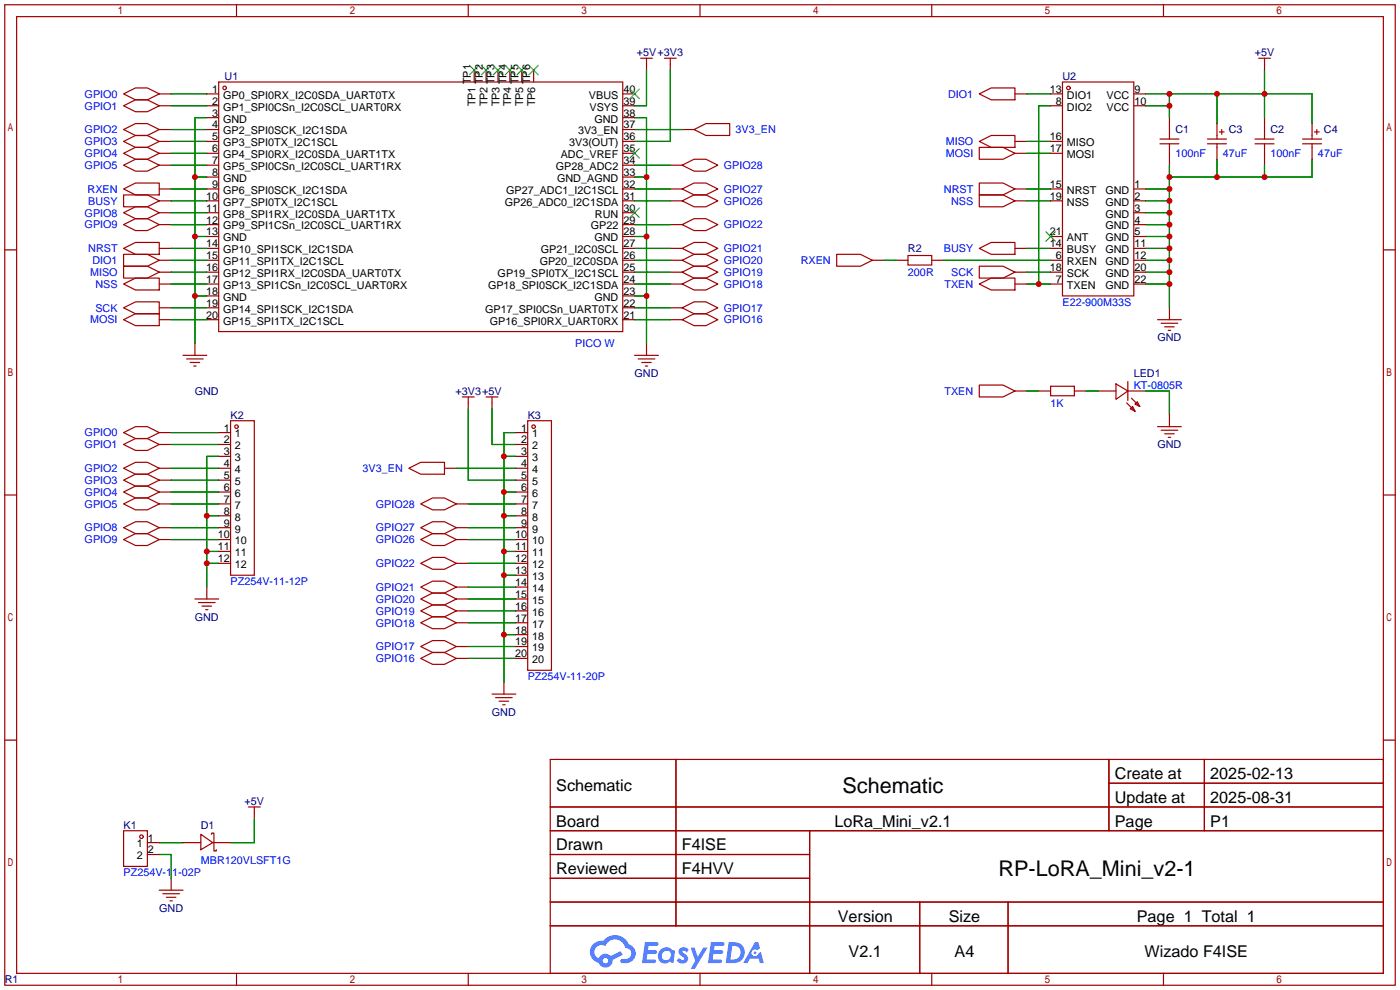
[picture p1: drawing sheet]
<svg xmlns="http://www.w3.org/2000/svg" width="299mm" height="212mm" viewBox="0 0 299 212" stroke-linecap="round" stroke-linejoin="round" font-family="sans-serif">
<g fill="none" stroke="#a10000" stroke-width=".25">
<path d="M1 1h297.2v209.6h-297.2zM3.6 3.6h292.1v204.4h-292.1zM50.5 1v2.6M100.1 1v2.6M149.6 1v2.6M199.1 1v2.6M248.7 1v2.6M1 53.4h2.6M295.7 53.4h2.5M1 105.8h2.6M295.7 105.8h2.5M1 158.2h2.6"/>
<path d="M295.7 158.2h2.5M117.6 162.3h178.1v45.7h-178.1zM117.6 172.5h178.1M117.6 177.5h178.1M144.5 162.3v35.6M173 177.5v30.5M237 162.3v15.2M237 167.4h58.7M257.4 162.3v15.2M117.6 182.6h55.4M117.6 192.8h178.1M117.6 187.7h55.4"/>
<path d="M117.6 197.9h178.1M196.6 192.8v15.2M215.4 192.8v15.2M50.5 208v2.6M100.1 208v2.6M149.6 208v2.6M199.1 208v2.6M248.7 208v2.6"/>
</g>
<g fill="#5487ff">
<path d="M145.3 202.7a1.3 1.3 0 0 1 1.9 .3l-.4 .6a.54 .54 0 0 0-.9-.2l.1 .2a1.34 1.34 0 0 1 .9 1.8 1.47 1.47 0 0 1-2.3-.1l.5-.6 .8 .5a.31 .31 0 0 0 .4-.3 .31 .31 0 0 0-.3-.4 1.12 1.12 0 0 1-.7-1.8z"/>
<path d="M147.6 202.5h.9l.6 2 1.2-2h.9l-2.7 4.6h-.9l1-1.7z"/>
<path d="M137.8 201.4h1.7a1.31 1.31 0 0 1 1.2 .2 .4 .4 0 0 1-.3 .5l-1.8 .1-.1 .9h1.6a.4 .4 0 0 1 .4 .4 .4 .4 0 0 1-.5 .4h-1.6l-.2 1.2h1.4a.46 .46 0 0 1 .5 0 .46 .46 0 0 1 .1 .5l-.4 .2h-2.6z"/>
<path d="M151.9 201.4h1.7a1.32 1.32 0 0 1 1.2 .2 .39 .39 0 0 1-.3 .5l-1.8 .1-.1 .9h1.6a.4 .4 0 0 1 .4 .4 .4 .4 0 0 1-.4 .4h-1.7l-.2 1.2h1.4a.46 .46 0 0 1 .5 0 .46 .46 0 0 1 .1 .5l-.4 .2h-2.6z"/>
<path d="M161.3 201.4h.8l.3 1.3-.6 .4a.75 .75 0 0 0-1.1 .3 .75 .75 0 0 0 .5 1 .75 .75 0 0 0 .9-.7l.5-.2 .6 2.3h-.8l-.3-.9h-1.8l-.5 .9h-1z"/>
<path d="M155.7 201.4l-.6 4.4h1.5a2.27 2.27 0 0 0 2.6-2.2 2.27 2.27 0 0 0-2.7-2.2zM156.5 202.1a1.5 1.5 0 0 1 1.8 1.6 1.5 1.5 0 0 1-1.9 1.4h-.3z"/>
<path d="M141.2 203a1.6 1.6 0 0 0-.3 2.3 1.6 1.6 0 0 0 2.3 .2l.7 .3 .3-2.4-.1-.3-.5-.1a1.58 1.58 0 0 0-2.4 0zM141.8 203.5a.98 .98 0 0 1 1.6 .4 .98 .98 0 0 1-1.1 1.3 .94 .94 0 0 1-.9-.7 .94 .94 0 0 1 .4-1z"/>
<path d="M126.8 201.8a2.37 2.37 0 0 0 1.1 4 1.54 1.54 0 0 0 1.8 1 1.54 1.54 0 0 0 1.2-1.6l2.2-1.1-.5-.8-2 1a1.57 1.57 0 0 0-2.7 .5 1.5 1.5 0 0 1-.7-2.1 1.5 1.5 0 0 1 2.2-.5 2.23 2.23 0 0 1 2.3-1.4 2.23 2.23 0 0 1 2 1.8 1.16 1.16 0 0 1 1.2 1.1 1.16 1.16 0 0 1-1.1 1.2h-.7a.47 .47 0 0 0-.5 .4 .47 .47 0 0 0 .4 .5 2.17 2.17 0 0 0 2.5-.9 2.17 2.17 0 0 0-.3-2.7l-.8-.4a3.2 3.2 0 0 0-5.5-.7l-1.1 .1zM128.8 205.3a.6 .6 0 0 1 1.2 0 .6 .6 0 0 1-1.2 0z"/>
<circle cx="161.4" cy="203.6" r=".28"/>
</g>
<g fill="none" stroke="#a10000" stroke-width=".25">
<path d="M46.7 17.5h86.4v53.4h-86.4zM101.3 15v2.5M103.9 15v2.5M106.4 15v2.5M109 15v2.5M111.5 15v2.5M114 15v2.5M136.9 12.4h2.5M138.2 12.4v2.6M142 12.4h2.5M143.3 12.4v2.6M227.1 17.5h15.2v45.7h-15.2z"/>
<path d="M269 12.4h2.5M270.3 12.4v2.6M26.4 20.1l2.6-1.3h2.5l2.5 1.3-2.5 1.2h-2.5zM26.4 22.6l2.6-1.3h2.5l2.5 1.3-2.5 1.3h-2.5zM26.4 27.7l2.6-1.3h2.5l2.5 1.3-2.5 1.3h-2.5zM26.4 30.2l2.6-1.2h2.5l2.5 1.2-2.5 1.3h-2.5zM26.4 32.8l2.6-1.3h2.5l2.5 1.3-2.5 1.2h-2.5zM26.4 35.3l2.6-1.3h2.5l2.5 1.3-2.5 1.3h-2.5zM34 30.2h2.6M34 32.8h2.6M34 20.1h2.6M34 22.6h2.6"/>
<path d="M34 27.7h2.6M34 35.3h2.6M44.2 30.2h2.5M44.2 32.8h2.5M44.2 20.1h2.5M44.2 22.6h2.5M44.2 27.7h2.5M44.2 35.3h2.5M44.2 25.1h2.5M44.2 37.8h2.5M133.1 30.2h2.5M133.1 32.8h2.5"/>
<path d="M133.1 20.1h2.5M133.1 22.6h2.5M133.1 27.7h2.5M133.1 35.3h2.5M133.1 25.1h2.5M133.1 37.8h2.5M143.3 35.3h2.5M145.8 35.3l2.5-1.3h2.6l2.5 1.3-2.5 1.3h-2.6zM145.8 27.7h2.5M148.3 27.7l2.6-1.3h5.1v2.6h-5.1zM209.3 30.2l2.5-1.2h5.1v2.5h-5.1zM209.3 31.5h5.1l2.5 1.3-2.5 1.2h-5.1z"/>
<path d="M209.3 39.1h5.1l2.5 1.3-2.5 1.3h-5.1zM209.3 20.1l2.5-1.3h5.1v2.5h-5.1zM216.9 30.2h2.6M216.9 32.8h2.6M216.9 20.1h2.6M224.5 30.2h2.6M224.5 32.8h2.6M224.5 20.1h2.6M224.5 22.6h2.6M242.3 20.1h2.6M242.3 22.6h2.6M247.9 29.7h4.1"/>
<path d="M247.9 30.7h4.1M249.9 25.1v4.6M249.9 30.7v4.6M258.1 29.7h4M258.1 30.7h4M260.1 26.4v3.3M260.1 30.7v3.3M260.6 28.2h1M261.1 27.7v1M268.2 29.7h4.1M268.2 30.7h4.1M270.3 25.1v4.6"/>
<path d="M270.3 30.7v4.6M278.4 29.7h4M278.4 30.7h4M280.4 26.4v3.3M280.4 30.7v3.3M280.9 28.2h1M281.4 27.7v1M26.4 56.9h5.1l2.5 1.3-2.5 1.2h-5.1zM26.4 54.4h5.1l2.5 1.2-2.5 1.3h-5.1zM26.4 53.1l2.6-1.3h5v2.6h-5zM26.4 40.4l2.6-1.3h5v2.6h-5zM26.4 41.7h5.1l2.5 1.2-2.5 1.3h-5.1z"/>
<path d="M26.4 45.5l2.6-1.3h2.5l2.5 1.3-2.5 1.2h-2.5zM26.4 48l2.6-1.3h2.5l2.5 1.3-2.5 1.3h-2.5zM34 58.2h2.6M34 42.9h2.6M34 55.6h2.6M34 53.1h2.6M34 40.4h2.6M34 45.5h2.6M34 48h2.6M44.2 58.2h2.5M44.2 42.9h2.5M44.2 55.6h2.5"/>
<path d="M44.2 53.1h2.5M44.2 40.4h2.5M44.2 45.5h2.5M44.2 48h2.5M44.2 50.5h2.5M133.1 58.2h2.5M133.1 42.9h2.5M133.1 55.6h2.5M133.1 53.1h2.5M133.1 40.4h2.5M133.1 45.5h2.5M133.1 48h2.5"/>
<path d="M133.1 50.5h2.5M143.3 58.2h2.5M143.3 42.9h2.5M143.3 55.6h2.5M143.3 53.1h2.5M143.3 40.4h2.5M143.3 48h2.5M145.8 58.2l2.5-1.3h2.6l2.5 1.3-2.5 1.2h-2.6zM145.8 55.6l2.5-1.2h2.6l2.5 1.2-2.5 1.3h-2.6zM145.8 53.1l2.5-1.3h2.6l2.5 1.3-2.5 1.3h-2.6zM145.8 42.9l2.5-1.2h2.6l2.5 1.2-2.5 1.3h-2.6zM145.8 40.4l2.5-1.3h2.6l2.5 1.3-2.5 1.3h-2.6z"/>
<path d="M145.8 48l2.5-1.3h2.6l2.5 1.3-2.5 1.3h-2.6zM178.8 54.4h5.1l2.5 1.2-2.5 1.3h-5.1zM186.4 55.6h2.6M191.5 55.6h2.6M194.1 54.6h5v2h-5zM199.1 55.6h2.6M209.3 56.9h5.1l2.5 1.3-2.5 1.2h-5.1zM209.3 41.7h5.1l2.5 1.2-2.5 1.3h-5.1zM209.3 53.1l2.5-1.3h5.1v2.6h-5.1zM216.9 58.2h2.6M216.9 42.9h2.6M216.9 53.1h2.6"/>
<path d="M216.9 40.4h2.6M224.5 58.2h2.6M224.5 42.9h2.6M224.5 55.6h2.6M224.5 53.1h2.6M224.5 40.4h2.6M224.5 50.5h2.6M242.3 58.2h2.6M242.3 42.9h2.6M242.3 55.6h2.6M242.3 53.1h2.6M242.3 40.4h2.6"/>
<path d="M242.3 45.5h2.6M242.3 48h2.6M242.3 50.5h2.6M26.4 65.8l2.6-1.3h5v2.6h-5zM26.4 68.3l2.6-1.2h5v2.5h-5zM26.4 60.7l2.6-1.3h5v2.6h-5zM34 68.3h2.6M34 60.7h2.6M34 65.8h2.6M39.1 75.9h5.1M39.9 76.7h3.5M40.6 77.5h2.1"/>
<path d="M41.4 78.2h.5M41.7 73.4v2.5M44.2 68.3h2.5M44.2 60.7h2.5M44.2 65.8h2.5M44.2 63.2h2.5M133.1 68.3h2.5M133.1 60.7h2.5M133.1 65.8h2.5M133.1 63.2h2.5M135.6 75.9h5.1M136.4 76.7h3.6"/>
<path d="M137.2 77.5h2M137.9 78.2h.5M138.2 73.4v2.5M143.3 68.3h2.5M143.3 60.7h2.5M143.3 65.8h2.5M145.8 68.3l2.5-1.2h2.6l2.5 1.2-2.5 1.3h-2.6zM145.8 65.8l2.5-1.3h2.6l2.5 1.3-2.5 1.3h-2.6zM145.8 60.7l2.5-1.3h2.6l2.5 1.3-2.5 1.3h-2.6zM209.3 60.7l2.5-1.3h5.1v2.6h-5.1zM216.9 60.7h2.6M224.5 60.7h2.6"/>
<path d="M242.3 60.7h2.6M247.4 68.3h5.1M248.2 69.1h3.5M248.9 69.8h2.1M249.7 70.6h.5M249.9 65.8v2.5M26.4 92.5l2.6-1.3h2.5l2.5 1.3-2.5 1.2h-2.5zM26.4 95l2.6-1.3h2.5l2.5 1.3-2.5 1.3h-2.5zM34 92.5h2.6M34 95h2.6M46.7 92.5h2.6M46.7 95h2.6"/>
<path d="M46.7 97.5h2.6M49.3 89.9h5.1v33h-5.1zM98.8 84.8h2.5M100.1 84.8v2.6M103.9 84.8h2.5M105.2 84.8v2.6M110.2 92.5h2.6M110.2 95h2.6M110.2 97.5h2.6M112.8 89.9h5.1v53.4h-5.1zM209.3 82.3h5.1l2.5 1.3-2.5 1.2h-5.1zM216.9 83.6h2.6"/>
<path d="M222 83.6h2.5M224.5 82.5h5.1v2.1h-5.1zM229.6 83.6h2.6M234.7 83.6h3.8M238.5 82l2.5 1.6-2.5 1.7zM240.8 86.1l1.8 1.8M241 83.6h3.9M241 81.5v4.1M241.6 87.4l.5-.5 .5 1zM241.8 85.1l1.8 1.8M242.6 86.4l.5-.5 .5 1zM247.4 91.2h5.1"/>
<path d="M248.2 91.9h3.5M248.9 92.7h2.1M249.7 93.5h.5M249.9 88.6v2.6M26.4 100.1l2.6-1.3h2.5l2.5 1.3-2.5 1.2h-2.5zM26.4 102.6l2.6-1.3h2.5l2.5 1.3-2.5 1.3h-2.5zM26.4 105.2l2.6-1.3h2.5l2.5 1.3-2.5 1.2h-2.5zM26.4 107.7l2.6-1.3h2.5l2.5 1.3-2.5 1.3h-2.5zM26.4 112.8l2.6-1.3h2.5l2.5 1.3-2.5 1.2h-2.5zM26.4 115.3l2.6-1.3h2.5l2.5 1.3-2.5 1.3h-2.5zM34 100.1h2.6M34 102.6h2.6"/>
<path d="M34 105.2h2.6M34 107.7h2.6M34 112.8h2.6M34 115.3h2.6M46.7 100.1h2.6M46.7 102.6h2.6M46.7 105.2h2.6M46.7 107.7h2.6M46.7 112.8h2.6M46.7 115.3h2.6M46.7 110.2h2.6M46.7 117.9h2.6"/>
<path d="M87.4 100.1l2.5-1.3h5.1v2.5h-5.1zM89.9 115.3l2.6-1.3h2.5l2.5 1.3-2.5 1.3h-2.5zM89.9 112.8l2.6-1.3h2.5l2.5 1.3-2.5 1.2h-2.5zM89.9 107.7l2.6-1.3h2.5l2.5 1.3-2.5 1.3h-2.5zM95 100.1h2.5M97.5 107.7h2.6M97.5 112.8h2.6M97.5 115.3h2.6M110.2 100.1h2.6M110.2 102.6h2.6M110.2 105.2h2.6M110.2 107.7h2.6"/>
<path d="M110.2 112.8h2.6M110.2 115.3h2.6M110.2 110.2h2.6M110.2 117.9h2.6M41.7 128h5M42.4 128.8h3.6M43.2 129.5h2M43.9 130.3h.5M44.2 125.5v2.5M46.7 120.4h2.6M89.9 138.2l2.6-1.3h2.5l2.5 1.3-2.5 1.2h-2.5zM89.9 133.1l2.6-1.3h2.5l2.5 1.3-2.5 1.3h-2.5z"/>
<path d="M89.9 130.6l2.6-1.3h2.5l2.5 1.3-2.5 1.2h-2.5zM89.9 128l2.6-1.3h2.5l2.5 1.3-2.5 1.3h-2.5zM89.9 125.5l2.6-1.3h2.5l2.5 1.3-2.5 1.2h-2.5zM89.9 120.4l2.6-1.3h2.5l2.5 1.3-2.5 1.3h-2.5zM97.5 138.2h2.6M97.5 133.1h2.6M97.5 130.6h2.6M97.5 128h2.6M97.5 125.5h2.6M97.5 120.4h2.6M110.2 138.2h2.6M110.2 133.1h2.6"/>
<path d="M110.2 130.6h2.6M110.2 128h2.6M110.2 125.5h2.6M110.2 120.4h2.6M110.2 122.9h2.6M110.2 135.6h2.6M89.9 140.7l2.6-1.3h2.5l2.5 1.3-2.5 1.3h-2.5zM97.5 140.7h2.6M105.2 148.3h5M105.9 149.1h3.6M106.7 149.9h2M107.4 150.6h.5"/>
<path d="M107.7 145.8v2.5M110.2 140.7h2.6M26.4 177.5h5.1v7.7h-5.1zM42.9 178.3l2.6 1.8-2.6 1.5zM45.2 178.3v-.2h.5v3.8h.5v-.3M53.1 172.5h2.5M54.4 172.5v2.5M31.5 180.1h2.5M31.5 182.6h2.5M34 190.2h5.1M34.8 191h3.6M35.6 191.8h2"/>
<path d="M36.3 192.5h.5M36.6 187.7v2.5M39.1 180.1h3.8M45.5 180.1h3.8"/>
<circle cx="48" cy="18.8" r=".38"/>
<circle cx="228.3" cy="18.8" r=".38"/>
<circle cx="50.5" cy="91.2" r=".38"/>
<circle cx="114" cy="91.2" r=".38"/>
<circle cx="30.2" cy="178.8" r=".38"/>
</g>
<g fill="none" stroke="#008700" stroke-width=".25">
<path d="M138.2 15v7.6h-2.6M143.3 15v15.2h-7.7M270.3 15v10.1M36.6 22.6h7.6M36.6 20.1h7.6M36.6 30.2h7.6M36.6 32.8h7.6M36.6 27.7h7.6M36.6 35.3h7.6M41.7 37.8h2.5M44.2 25.1h-2.5v48.3M135.6 37.8h2.6"/>
<path d="M135.6 25.1h2.6v48.3M135.6 27.7h10.2M135.6 35.3h7.7M219.5 20.1h5M219.5 30.2h5M219.5 32.8h5M224.5 22.6h-2.5v38.1M244.9 22.6h5M244.9 20.1h35.5v6.3M249.9 20.1v5M249.9 35.3v30.5M260.1 20.1v6.3"/>
<path d="M260.1 34v3.8M270.3 35.3v2.5M280.4 34v3.8h-30.5M36.6 58.2h7.6M36.6 55.6h7.6M36.6 53.1h7.6M36.6 48h7.6M36.6 45.5h7.6M36.6 42.9h7.6M36.6 40.4h7.6M41.7 50.5h2.5M135.6 58.2h7.7"/>
<path d="M135.6 55.6h7.7M135.6 53.1h7.7M135.6 50.5h2.6M135.6 48h7.7M135.6 42.9h7.7M135.6 40.4h7.7M189 55.6h2.5M201.7 55.6h22.8M219.5 58.2h5M219.5 53.1h5M219.5 42.9h5M219.5 40.4h5"/>
<path d="M244.9 58.2h5M244.9 55.6h5M244.9 53.1h5M244.9 50.5h5M244.9 48h5M244.9 45.5h5M244.9 42.9h5M244.9 40.4h5M36.6 60.7h7.6M36.6 68.3h7.6M36.6 65.8h7.6M41.7 63.2h2.5"/>
<path d="M135.6 60.7h7.7M135.6 63.2h2.6M135.6 68.3h7.7M135.6 65.8h7.7M219.5 60.7h5M244.9 60.7h5M36.6 92.5h10.1M36.6 95h10.1M46.7 97.5h-2.5v28M100.1 87.4v15.2h10.1M105.2 87.4v7.6h5M107.7 97.5h2.5"/>
<path d="M110.2 92.5h-2.5v53.3M219.5 83.6h2.5M232.2 83.6h2.5M244.9 83.6h5v5M36.6 112.8h10.1M36.6 115.3h10.1M36.6 107.7h10.1M36.6 100.1h10.1M36.6 102.6h10.1M36.6 105.2h10.1M44.2 110.2h2.5M44.2 117.9h2.5"/>
<path d="M97.5 100.1h12.7M100.1 112.8h10.1M100.1 115.3h10.1M100.1 107.7h10.1M107.7 105.2h2.5M107.7 110.2h2.5M107.7 117.9h2.5M44.2 120.4h2.5M100.1 138.2h10.1M100.1 133.1h10.1M100.1 130.6h10.1M100.1 128h10.1"/>
<path d="M100.1 125.5h10.1M100.1 120.4h10.1M107.7 122.9h2.5M107.7 135.6h2.5M100.1 140.7h10.1M54.4 175v5.1h-5.1M34 182.6h2.6v5.1M34 180.1h5.1"/>
</g>
<g fill="none" stroke="#3c3" stroke-width=".25">
<path d="M100.3 14l2.1 2M102.4 14l-2.1 2M102.9 14l2 2M104.9 14l-2 2M105.4 14l2 2M107.4 14l-2 2M107.9 14l2.1 2M110 14l-2.1 2M110.5 14l2 2M112.5 14l-2 2M113 14l2.1 2M115.1 14l-2.1 2"/>
<path d="M134.6 19.1l2.1 2M136.7 19.1l-2.1 2M134.6 31.8l2.1 2M136.7 31.8l-2.1 2M134.6 44.4l2.1 2.1M136.7 44.4l-2.1 2.1M223.5 49.5l2.1 2.1M225.6 49.5l-2.1 2.1"/>
</g>
<g fill="#c00">
<circle cx="249.9" cy="22.6" r=".63"/>
<circle cx="249.9" cy="20.1" r=".63"/>
<circle cx="260.1" cy="20.1" r=".63"/>
<circle cx="270.3" cy="20.1" r=".63"/>
<circle cx="249.9" cy="60.7" r=".63"/>
<circle cx="249.9" cy="58.2" r=".63"/>
<circle cx="249.9" cy="55.6" r=".63"/>
<circle cx="249.9" cy="53.1" r=".63"/>
<circle cx="249.9" cy="50.5" r=".63"/>
<circle cx="249.9" cy="48" r=".63"/>
<circle cx="249.9" cy="45.5" r=".63"/>
<circle cx="249.9" cy="42.9" r=".63"/>
<circle cx="249.9" cy="40.4" r=".63"/>
<circle cx="249.9" cy="37.8" r=".63"/>
<circle cx="260.1" cy="37.8" r=".63"/>
<circle cx="270.3" cy="37.8" r=".63"/>
<circle cx="222" cy="60.7" r=".63"/>
<circle cx="41.7" cy="63.2" r=".63"/>
<circle cx="41.7" cy="50.5" r=".63"/>
<circle cx="41.7" cy="37.8" r=".63"/>
<circle cx="138.2" cy="63.2" r=".63"/>
<circle cx="138.2" cy="50.5" r=".63"/>
<circle cx="138.2" cy="37.8" r=".63"/>
<circle cx="107.7" cy="110.2" r=".63"/>
<circle cx="107.7" cy="117.9" r=".63"/>
<circle cx="107.7" cy="122.9" r=".63"/>
<circle cx="107.7" cy="135.6" r=".63"/>
<circle cx="107.7" cy="105.2" r=".63"/>
<circle cx="107.7" cy="97.5" r=".63"/>
<circle cx="44.2" cy="110.2" r=".63"/>
<circle cx="44.2" cy="117.9" r=".63"/>
<circle cx="44.2" cy="120.4" r=".63"/>
</g>
<g font-size="4.6">
<text x="180.1" y="169.4">Schematic</text>
<text x="213.4" y="187.2">RP-LoRA_Mini_v2-1</text>
</g>
<g font-size="3.5">
<text x="238.3" y="166.5">Create at</text>
<text x="258.7" y="166.5">2025-02-13</text>
<text x="118.9" y="169.1">Schematic</text>
<text x="238.3" y="171.6">Update at</text>
<text x="258.7" y="171.6">2025-08-31</text>
<text x="118.9" y="176.7">Board</text>
<text x="178.3" y="176.7">LoRa_Mini_v2.1</text>
<text x="238.3" y="176.7">Page</text>
<text x="258.7" y="176.7">P1</text>
<text x="118.9" y="181.8">Drawn</text>
<text x="145.7" y="181.8">F4ISE</text>
<text x="118.9" y="186.8">Reviewed</text>
<text x="145.7" y="186.8">F4HVV</text>
<text x="179.1" y="197">Version</text>
<text x="202.8" y="197">Size</text>
<text x="243" y="197">Page 1 Total 1</text>
<text x="181.4" y="204.6">V2.1</text>
<text x="204" y="204.6">A4</text>
<text x="244.6" y="204.6">Wizado F4ISE</text>
</g>
<g font-size="2.3" fill="#000080">
<text x="136.1" y="12">+5V+3V3</text>
<text x="268.2" y="12">+5V</text>
<text x="48" y="17.1">U1</text>
<text x="227.1" y="17.1">U2</text>
<text x="251.2" y="28.5">C1</text>
<text x="262.6" y="28.5">C3</text>
<text x="271.5" y="28.5">C2</text>
<text x="283" y="28.5">C4</text>
<text x="194.1" y="53.9">R2</text>
<text x="247.4" y="72.9">GND</text>
<text x="135.6" y="80.6">GND</text>
<text x="242.3" y="80.6">LED1</text>
<text x="41.6" y="84.4">GND</text>
<text x="49.3" y="89.5">K2</text>
<text x="97.3" y="84.4">+3V3+5V</text>
<text x="112.8" y="89.5">K3</text>
<text x="247.4" y="95.8">GND</text>
<text x="41.6" y="132.6">GND</text>
<text x="105.1" y="153">GND</text>
<text x="52.3" y="172">+5V</text>
<text x="26.4" y="177.1">K1</text>
<text x="42.9" y="177.1">D1</text>
<text x="34" y="194.9">GND</text>
<text x="1" y="210.1">R1</text>
</g>
<g font-size="2.3" fill="#00f">
<text x="18.1" y="20.9">GPIO0</text>
<text x="18.1" y="23.4">GPIO1</text>
<text x="202.6" y="20.9">DIO1</text>
<text x="18.1" y="28.5">GPIO2</text>
<text x="157.2" y="28.5">3V3_EN</text>
<text x="18.1" y="31">GPIO3</text>
<text x="18.1" y="33.6">GPIO4</text>
<text x="202.1" y="31">MISO</text>
<text x="202.1" y="33.6">MOSI</text>
<text x="251.2" y="33.6">100nF</text>
<text x="261.4" y="33.6">47uF</text>
<text x="271.5" y="33.6">100nF</text>
<text x="281.7" y="33.6">47uF</text>
<text x="18.1" y="36.1">GPIO5</text>
<text x="18.7" y="41.2">RXEN</text>
<text x="154.7" y="41.2">GPIO27</text>
<text x="154.7" y="36.1">GPIO28</text>
<text x="201.7" y="41.2">NRST</text>
<text x="18.1" y="46.3">GPIO8</text>
<text x="18.9" y="43.7">BUSY</text>
<text x="154.7" y="43.7">GPIO26</text>
<text x="203.3" y="43.7">NSS</text>
<text x="18.1" y="48.8">GPIO9</text>
<text x="18.9" y="53.9">NRST</text>
<text x="154.7" y="53.9">GPIO21</text>
<text x="154.7" y="48.8">GPIO22</text>
<text x="201.7" y="53.9">BUSY</text>
<text x="19.2" y="59">MISO</text>
<text x="19.8" y="56.4">DIO1</text>
<text x="154.7" y="59">GPIO19</text>
<text x="154.7" y="56.4">GPIO20</text>
<text x="171.1" y="56.4">RXEN</text>
<text x="194.1" y="59">200R</text>
<text x="203.3" y="59">SCK</text>
<text x="20.4" y="61.5">NSS</text>
<text x="154.7" y="61.5">GPIO18</text>
<text x="201.9" y="61.5">TXEN</text>
<text x="227.1" y="65.3">E22-900M33S</text>
<text x="19.2" y="69.1">MOSI</text>
<text x="20.4" y="66.6">SCK</text>
<text x="154.7" y="69.1">GPIO16</text>
<text x="154.7" y="66.6">GPIO17</text>
<text x="122.9" y="74.2">PICO W</text>
<text x="242.3" y="83.1">KT-0805R</text>
<text x="201.9" y="84.4">TXEN</text>
<text x="224.5" y="86.9">1K</text>
<text x="18.1" y="93.3">GPIO0</text>
<text x="18.1" y="95.8">GPIO1</text>
<text x="18.1" y="100.9">GPIO2</text>
<text x="77.5" y="100.9">3V3_EN</text>
<text x="18.1" y="103.4">GPIO3</text>
<text x="18.1" y="106">GPIO4</text>
<text x="18.1" y="108.5">GPIO5</text>
<text x="18.1" y="113.6">GPIO8</text>
<text x="80.3" y="113.6">GPIO27</text>
<text x="80.3" y="108.5">GPIO28</text>
<text x="18.1" y="116.1">GPIO9</text>
<text x="80.3" y="116.1">GPIO26</text>
<text x="49.3" y="125">PZ254V-11-12P</text>
<text x="80.3" y="121.2">GPIO22</text>
<text x="80.3" y="131.4">GPIO19</text>
<text x="80.3" y="128.8">GPIO20</text>
<text x="80.3" y="126.3">GPIO21</text>
<text x="80.3" y="133.9">GPIO18</text>
<text x="80.3" y="141.5">GPIO16</text>
<text x="80.3" y="139">GPIO17</text>
<text x="112.8" y="145.3">PZ254V-11-20P</text>
<text x="42.9" y="184.7">MBR120VLSFT1G</text>
<text x="26.4" y="187.2">PZ254V-11-02P</text>
</g>
<g font-size="2.3">
<text x="45.3" y="19.8">1</text>
<text x="45.3" y="22.4">2</text>
<text x="47.7" y="21.1">GP0_SPI0RX_I2C0SDA_UART0TX</text>
<text x="47.7" y="23.6">GP1_SPI0CSn_I2C0SCL_UART0RX</text>
<text x="100.6" y="18" transform="rotate(-90 100.6 18)">TP1</text>
<text x="101.6" y="22.8" transform="rotate(-90 101.6 22.8)">TP1</text>
<text x="103.2" y="18" transform="rotate(-90 103.2 18)">TP2</text>
<text x="104.2" y="22.8" transform="rotate(-90 104.2 22.8)">TP2</text>
<text x="105.7" y="18" transform="rotate(-90 105.7 18)">TP3</text>
<text x="106.7" y="22.8" transform="rotate(-90 106.7 22.8)">TP3</text>
<text x="108.2" y="18" transform="rotate(-90 108.2 18)">TP4</text>
<text x="109.3" y="22.8" transform="rotate(-90 109.3 22.8)">TP4</text>
<text x="110.8" y="18" transform="rotate(-90 110.8 18)">TP5</text>
<text x="111.8" y="22.8" transform="rotate(-90 111.8 22.8)">TP5</text>
<text x="113.3" y="18" transform="rotate(-90 113.3 18)">TP6</text>
<text x="114.3" y="22.8" transform="rotate(-90 114.3 22.8)">TP6</text>
<text x="125.9" y="21.1">VBUS</text>
<text x="126" y="23.6">VSYS</text>
<text x="133.2" y="22.4">39</text>
<text x="133.2" y="19.8">40</text>
<text x="224.4" y="19.8">13</text>
<text x="225.7" y="22.4">8</text>
<text x="228" y="21.1">DIO1</text>
<text x="228" y="23.6">DIO2</text>
<text x="236.5" y="23.6">VCC</text>
<text x="236.5" y="21.1">VCC</text>
<text x="242.4" y="22.4">10</text>
<text x="242.4" y="19.8">9</text>
<text x="45.3" y="24.9">3</text>
<text x="45.3" y="27.5">4</text>
<text x="45.3" y="30">5</text>
<text x="47.7" y="26.2">GND</text>
<text x="47.7" y="28.7">GP2_SPI0SCK_I2C1SDA</text>
<text x="123.6" y="28.7">3V3_EN</text>
<text x="127" y="26.2">GND</text>
<text x="133.2" y="30">36</text>
<text x="133.2" y="27.5">37</text>
<text x="133.2" y="24.9">38</text>
<text x="224.4" y="30">16</text>
<text x="45.3" y="32.5">6</text>
<text x="45.3" y="35.1">7</text>
<text x="47.7" y="31.3">GP3_SPI0TX_I2C1SCL</text>
<text x="47.7" y="33.8">GP4_SPI0RX_I2C0SDA_UART1TX</text>
<text x="119.8" y="33.8">ADC_VREF</text>
<text x="121.6" y="31.3">3V3(OUT)</text>
<text x="133.2" y="35.1">34</text>
<text x="133.2" y="32.5">35</text>
<text x="224.4" y="32.5">17</text>
<text x="228" y="31.3">MISO</text>
<text x="228" y="33.8">MOSI</text>
<text x="45.3" y="37.6">8</text>
<text x="45.3" y="40.2">9</text>
<text x="47.7" y="36.3">GP5_SPI0CSn_I2C0SCL_UART1RX</text>
<text x="47.7" y="38.9">GND</text>
<text x="47.7" y="41.4">GP6_SPI0SCK_I2C1SDA</text>
<text x="108.2" y="41.4">GP27_ADC1_I2C1SCL</text>
<text x="118.8" y="36.3">GP28_ADC2</text>
<text x="119.1" y="38.9">GND_AGND</text>
<text x="133.2" y="40.2">32</text>
<text x="133.2" y="37.6">33</text>
<text x="224.4" y="40.2">15</text>
<text x="228" y="41.4">NRST</text>
<text x="236.2" y="41.4">GND</text>
<text x="242.4" y="40.2">1</text>
<text x="44" y="42.7">10</text>
<text x="44" y="45.2">11</text>
<text x="44" y="47.8">12</text>
<text x="47.7" y="44">GP7_SPI0TX_I2C1SCL</text>
<text x="47.7" y="46.5">GP8_SPI1RX_I2C0SDA_UART1TX</text>
<text x="107.9" y="44">GP26_ADC0_I2C1SDA</text>
<text x="127.2" y="46.5">RUN</text>
<text x="133.2" y="47.8">29</text>
<text x="133.2" y="45.2">30</text>
<text x="133.2" y="42.7">31</text>
<text x="224.4" y="42.7">19</text>
<text x="228" y="44">NSS</text>
<text x="236.2" y="46.5">GND</text>
<text x="236.2" y="44">GND</text>
<text x="242.4" y="47.8">4</text>
<text x="242.4" y="45.2">3</text>
<text x="242.4" y="42.7">2</text>
<text x="44" y="50.3">13</text>
<text x="44" y="52.9">14</text>
<text x="47.7" y="49">GP9_SPI1CSn_I2C0SCL_UART1RX</text>
<text x="47.7" y="51.6">GND</text>
<text x="126.3" y="49">GP22</text>
<text x="127" y="51.6">GND</text>
<text x="133.2" y="52.9">27</text>
<text x="133.2" y="50.3">28</text>
<text x="224.4" y="50.3">21</text>
<text x="224.4" y="52.9">14</text>
<text x="228" y="51.6">ANT</text>
<text x="236.2" y="51.6">GND</text>
<text x="236.2" y="49">GND</text>
<text x="242.4" y="52.9">11</text>
<text x="242.4" y="50.3">5</text>
<text x="44" y="55.4">15</text>
<text x="44" y="57.9">16</text>
<text x="47.7" y="54.1">GP10_SPI1SCK_I2C1SDA</text>
<text x="47.7" y="56.7">GP11_SPI1TX_I2C1SCL</text>
<text x="47.7" y="59.2">GP12_SPI1RX_I2C0SDA_UART0TX</text>
<text x="106.4" y="59.2">GP19_SPI0TX_I2C1SCL</text>
<text x="115.3" y="56.7">GP20_I2C0SDA</text>
<text x="115.6" y="54.1">GP21_I2C0SCL</text>
<text x="133.2" y="57.9">25</text>
<text x="133.2" y="55.4">26</text>
<text x="224.4" y="57.9">18</text>
<text x="225.7" y="55.4">6</text>
<text x="228" y="54.1">BUSY</text>
<text x="228" y="56.7">RXEN</text>
<text x="228" y="59.2">SCK</text>
<text x="236.2" y="59.2">GND</text>
<text x="236.2" y="56.7">GND</text>
<text x="236.2" y="54.1">GND</text>
<text x="242.4" y="57.9">20</text>
<text x="242.4" y="55.4">12</text>
<text x="44" y="60.5">17</text>
<text x="44" y="63">18</text>
<text x="44" y="65.6">19</text>
<text x="47.7" y="61.7">GP13_SPI1CSn_I2C0SCL_UART0RX</text>
<text x="47.7" y="64.3">GND</text>
<text x="104.3" y="61.7">GP18_SPI0SCK_I2C1SDA</text>
<text x="127" y="64.3">GND</text>
<text x="133.2" y="65.6">22</text>
<text x="133.2" y="63">23</text>
<text x="133.2" y="60.5">24</text>
<text x="225.7" y="60.5">7</text>
<text x="228" y="61.7">TXEN</text>
<text x="236.2" y="61.7">GND</text>
<text x="242.4" y="60.5">22</text>
<text x="44" y="68.1">20</text>
<text x="47.7" y="66.8">GP14_SPI1SCK_I2C1SDA</text>
<text x="47.7" y="69.4">GP15_SPI1TX_I2C1SCL</text>
<text x="103.7" y="66.8">GP17_SPI0CSn_UART0TX</text>
<text x="104.7" y="69.4">GP16_SPI0RX_UART0RX</text>
<text x="133.2" y="68.1">21</text>
<text x="47.9" y="92.2">1</text>
<text x="47.9" y="94.8">2</text>
<text x="50.2" y="93.5">1</text>
<text x="111.4" y="92.2">1</text>
<text x="111.4" y="94.8">2</text>
<text x="113.7" y="93.5">1</text>
<text x="47.9" y="97.3">3</text>
<text x="47.9" y="99.8">4</text>
<text x="50.2" y="96">2</text>
<text x="50.2" y="98.6">3</text>
<text x="50.2" y="101.1">4</text>
<text x="111.4" y="97.3">3</text>
<text x="111.4" y="99.8">4</text>
<text x="113.7" y="96">2</text>
<text x="113.7" y="98.6">3</text>
<text x="113.7" y="101.1">4</text>
<text x="47.9" y="102.4">5</text>
<text x="47.9" y="104.9">6</text>
<text x="47.9" y="107.5">7</text>
<text x="50.2" y="103.7">5</text>
<text x="50.2" y="106.2">6</text>
<text x="111.4" y="102.4">5</text>
<text x="111.4" y="104.9">6</text>
<text x="111.4" y="107.5">7</text>
<text x="113.7" y="103.7">5</text>
<text x="113.7" y="106.2">6</text>
<text x="47.9" y="110">8</text>
<text x="47.9" y="112.5">9</text>
<text x="50.2" y="108.7">7</text>
<text x="50.2" y="111.3">8</text>
<text x="50.2" y="113.8">9</text>
<text x="111.4" y="110">8</text>
<text x="111.4" y="112.5">9</text>
<text x="113.7" y="108.7">7</text>
<text x="113.7" y="111.3">8</text>
<text x="113.7" y="113.8">9</text>
<text x="46.6" y="115.1">10</text>
<text x="46.6" y="117.6">11</text>
<text x="50.2" y="116.4">10</text>
<text x="50.2" y="118.9">11</text>
<text x="110.1" y="115.1">10</text>
<text x="110.1" y="117.6">11</text>
<text x="113.7" y="116.4">10</text>
<text x="113.7" y="118.9">11</text>
<text x="46.6" y="120.2">12</text>
<text x="50.2" y="121.4">12</text>
<text x="110.1" y="120.2">12</text>
<text x="110.1" y="122.7">13</text>
<text x="110.1" y="125.2">14</text>
<text x="113.7" y="121.4">12</text>
<text x="113.7" y="124">13</text>
<text x="110.1" y="127.8">15</text>
<text x="110.1" y="130.3">16</text>
<text x="113.7" y="126.5">14</text>
<text x="113.7" y="129.1">15</text>
<text x="113.7" y="131.6">16</text>
<text x="110.1" y="132.9">17</text>
<text x="110.1" y="135.4">18</text>
<text x="110.1" y="137.9">19</text>
<text x="113.7" y="134.1">17</text>
<text x="113.7" y="136.7">18</text>
<text x="110.1" y="140.5">20</text>
<text x="113.7" y="139.2">19</text>
<text x="113.7" y="141.8">20</text>
<text x="31.6" y="179.9">1</text>
<text x="29.3" y="181.1">1</text>
<text x="29.3" y="183.7">2</text>
<text x="31.6" y="182.4">2</text>
</g>
</svg>
